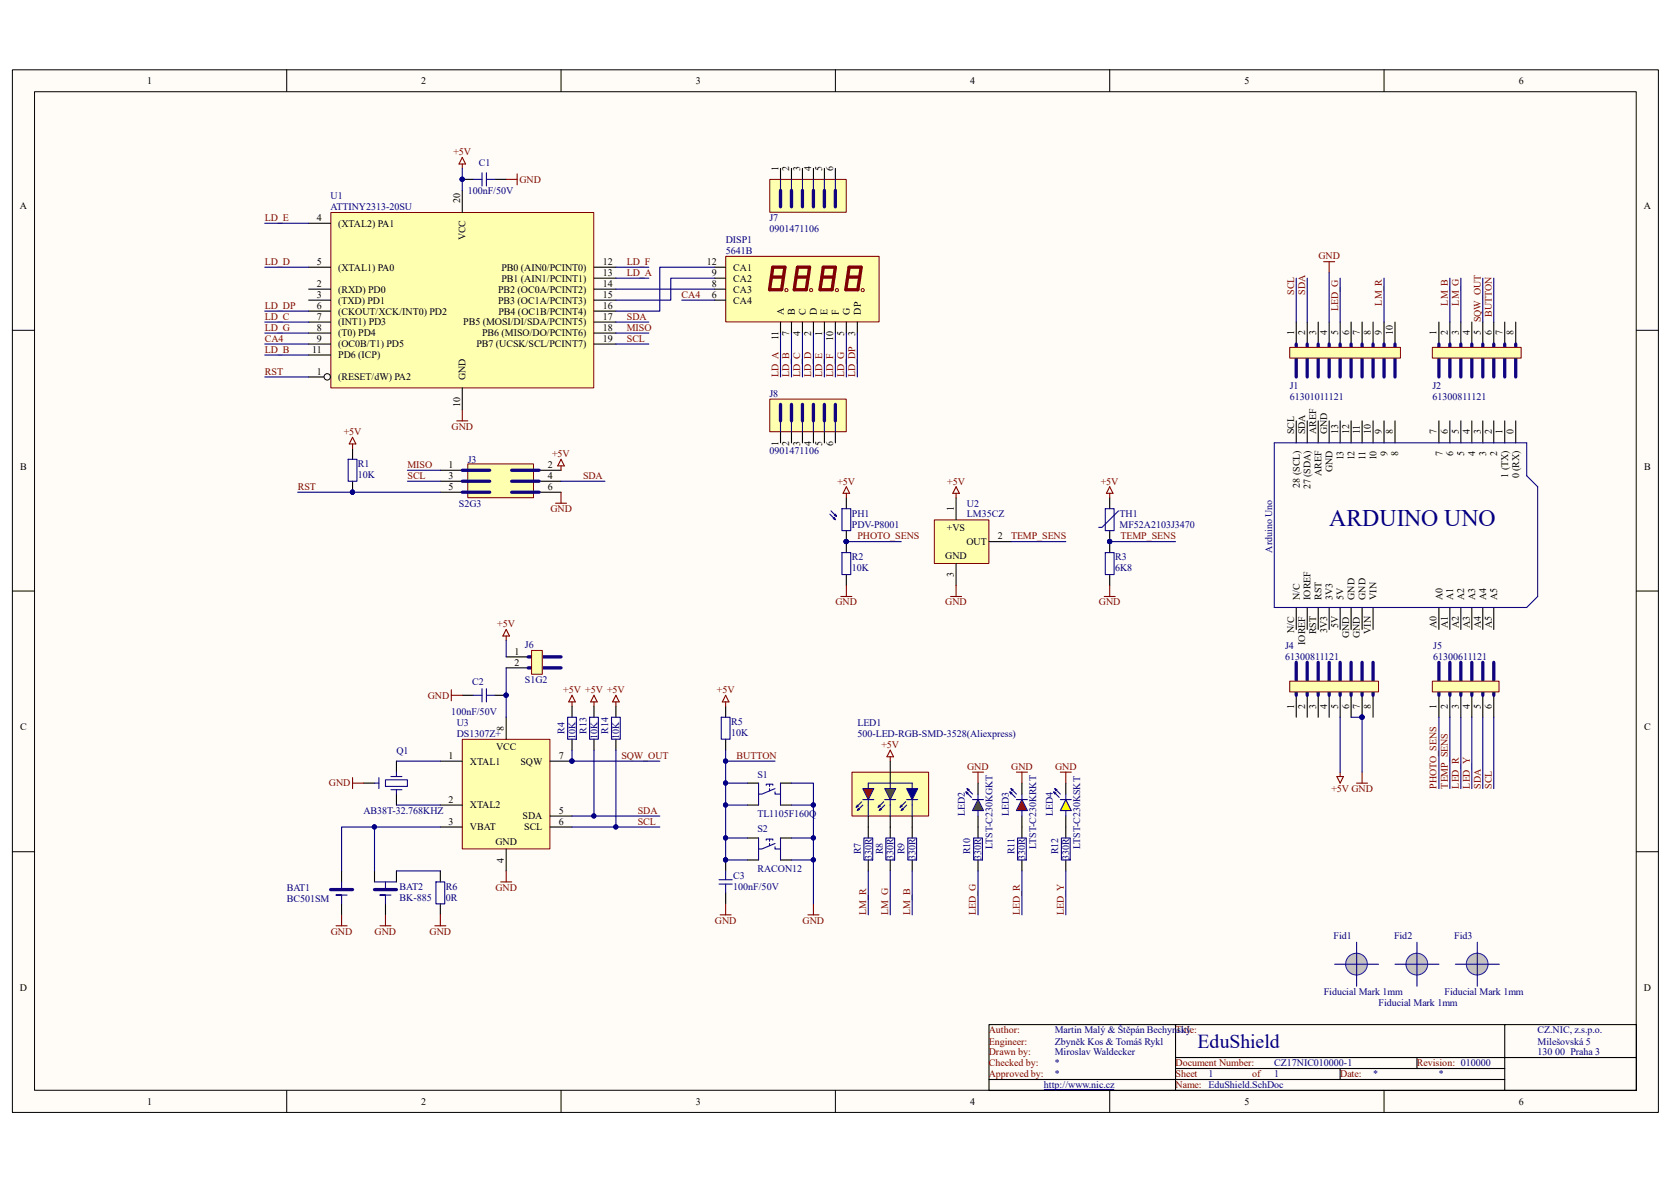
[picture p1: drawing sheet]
<svg xmlns="http://www.w3.org/2000/svg" width="297mm" height="210mm" viewBox="0 0 297 210" stroke-linecap="round" stroke-linejoin="round" font-family="sans-serif">
<path d="M2.2 12.4h292.6v185.3h-292.6z" fill="#fffcf8"/>
<path d="M2.2 12.4h292.6v185.3h-292.6z" fill="none" stroke="#000" stroke-width=".18"/>
<path d="M6.2 16.3h284.6v177.4h-284.6z" fill="#fffcf8"/>
<g fill="none" stroke="#000" stroke-width=".18">
<path d="M6.1 16.3h284.7v177.4h-284.7zM51 12.4v3.9M99.7 12.4v3.9M148.5 12.4v3.9M197.2 12.4v3.9M246 12.4v3.9M2.2 58.7h3.9M290.9 58.7h3.9M2.2 105h3.9M290.9 105h3.9M2.2 151.3h3.9M290.9 151.3h3.9"/>
<path d="M51 193.8v3.9M99.7 193.8v3.9M148.5 193.8v3.9M197.2 193.8v3.9M246 193.8v3.9"/>
</g>
<g fill="none" stroke="#000" stroke-width=".19">
<path d="M255.8 123.5v3.9M257.7 123.5v3.9M259.7 123.5v3.9M261.6 123.5v3.9M263.6 123.5v3.9M265.5 123.5v3.9M175.8 191.8h91.7M208.9 182.1h-33.1v11.7h33.1M208.9 189.9h58.6M238.2 189.9v1.9M251.9 187.9v2M267.5 187.9h23.4v5.9h-23.4z"/>
<path d="M267.5 182.1h-58.6v5.8M290.9 187.9v-5.8h-23.4v5.8h-58.6v5.9h58.6"/>
</g>
<path d="M185.5 193.6h12.5" fill="none" stroke="#000080" stroke-width=".18"/>
<path d="M255.8 117.7v5.8M257.7 117.7v5.8M259.7 117.7v5.8M261.6 117.7v5.8M263.6 117.7v5.8M265.5 117.7v5.8" fill="none" stroke="#11037f" stroke-width=".59"/>
<path d="M254.6 121.1h11.8v1.8h-11.8z" fill="#ffffb0"/>
<path d="M254.6 121h11.8v1.9h-11.8z" fill="none" stroke="#800000" stroke-width=".18"/>
<g fill="none" stroke="#000" stroke-width=".19">
<path d="M230.4 74.8v3.9M232.4 74.8v3.9M234.3 74.8v3.9M236.3 74.8v3.9M238.2 74.8v3.9M240.2 74.8v3.9M242.1 74.8v3.9M244.1 74.8v3.9M246 74.8v3.9M248 74.8v3.9M255.8 74.8v3.9M257.7 74.8v3.9"/>
<path d="M259.7 74.8v3.9M261.6 74.8v3.9M263.6 74.8v3.9M265.5 74.8v3.9M267.5 74.8v3.9M269.4 74.8v3.9M230.4 107.9v3.9M232.4 107.9v3.9M234.3 107.9v3.9M236.3 107.9v3.9M238.2 107.9v3.9M240.2 107.9v3.9"/>
<path d="M242.1 107.9v3.9M244.1 107.9v3.9M255.8 107.9v3.9M257.7 107.9v3.9M259.7 107.9v3.9M261.6 107.9v3.9M263.6 107.9v3.9M265.5 107.9v3.9M230.4 123.5v3.9M232.4 123.5v3.9M234.3 123.5v3.9M236.3 123.5v3.9"/>
<path d="M238.2 123.5v3.9M240.2 123.5v3.9M242.1 123.5v3.9M244.1 123.5v3.9"/>
</g>
<path d="M226.5 78.7h44.9v5.8l1.9 2v19.5l-1.9 1.9h-44.9z" fill="none" stroke="#11037f" stroke-width=".19"/>
<path d="M230.4 117.7v5.8M232.4 117.7v5.8M234.3 117.7v5.8M236.3 117.7v5.8M238.2 117.7v5.8M240.2 117.7v5.8M242.1 117.7v5.8M244.1 117.7v5.8" fill="none" stroke="#11037f" stroke-width=".59"/>
<circle cx="242.1" cy="127.4" r=".37" fill="#000080" stroke="#000080" stroke-width=".18"/>
<path d="M229.3 121.1h15.7v1.8h-15.7z" fill="#ffffb0"/>
<path d="M229.2 121h15.8v1.9h-15.8z" fill="none" stroke="#800000" stroke-width=".18"/>
<circle cx="242.1" cy="127.4" r=".37" fill="#000080" stroke="#000080" stroke-width=".18"/>
<path d="M255.8 57.2v3.9M257.7 57.2v3.9M259.7 57.2v3.9M261.6 57.2v3.9M263.6 57.2v3.9M265.5 57.2v3.9M267.5 57.2v3.9M269.4 57.2v3.9" fill="none" stroke="#000" stroke-width=".19"/>
<path d="M255.8 61.1v5.9M257.7 61.1v5.9M259.7 61.1v5.9M261.6 61.1v5.9M263.6 61.1v5.9M265.5 61.1v5.9M267.5 61.1v5.9M269.4 61.1v5.9" fill="none" stroke="#11037f" stroke-width=".59"/>
<path d="M254.6 61.8h15.8v1.8h-15.8z" fill="#ffffb0"/>
<path d="M254.6 61.7h15.8v1.9h-15.8z" fill="none" stroke="#800000" stroke-width=".18"/>
<path d="M230.4 57.2v3.9M232.4 57.2v3.9M234.3 57.2v3.9M236.3 57.2v3.9M238.2 57.2v3.9M240.2 57.2v3.9M242.1 57.2v3.9M244.1 57.2v3.9M246 57.2v3.9M248 57.2v3.9" fill="none" stroke="#000" stroke-width=".19"/>
<path d="M230.4 61.1v5.9M232.4 61.1v5.9M234.3 61.1v5.9M236.3 61.1v5.9M238.2 61.1v5.9M240.2 61.1v5.9M242.1 61.1v5.9M244.1 61.1v5.9M246 61.1v5.9M248 61.1v5.9" fill="none" stroke="#11037f" stroke-width=".59"/>
<path d="M229.3 61.8h19.6v1.8h-19.6z" fill="#ffffb0"/>
<path d="M229.2 61.7h19.7v1.9h-19.7z" fill="none" stroke="#800000" stroke-width=".18"/>
<path d="M82.2 131.4h15.5v19.4h-15.5z" fill="#ffffb0"/>
<path d="M82.2 131.4h15.5v19.4h-15.5z" fill="none" stroke="#800000" stroke-width=".18"/>
<g fill="none" stroke="#000" stroke-width=".19">
<path d="M64.6 139.1h2M70.5 135.2v2M78.3 135.2h3.9M82.2 123.5h1.9M88 123.5h2M90 127.4v3.9M97.8 135.2h3.9M101.7 125.5v1.9M101.7 131.3v2M129 125.5v1.9M129 131.3v2M132.9 139.1h1.9"/>
<path d="M138.7 139.1h2M60.7 154.7v2M66.6 154.7v2M70.5 141.1v1.9M70.5 154.7v2M78.3 143h3.9M78.3 146.9h3.9M78.3 154.7v2M90 150.8v3.9M97.8 146.9h3.9M97.8 145h3.9M129 152.8v1.9"/>
<path d="M129 158.6v2M132.9 143h1.9M132.9 148.9h1.9M132.9 152.8h1.9M138.7 143h2M138.7 148.9h2M138.7 152.8h2M173.8 145v1.9M60.7 160.6v1.9M68.5 160.6v1.9M78.3 160.6v1.9"/>
</g>
<g fill="#000080" stroke="#000080" stroke-width=".18">
<circle cx="101.7" cy="135.2" r=".37"/>
<circle cx="90" cy="123.5" r=".37"/>
<circle cx="129" cy="152.8" r=".37"/>
</g>
<g fill="none" stroke="#11037f" stroke-width=".19">
<path d="M66.6 139.1h.7M67.3 138.2v1.9M68.5 138.6h3.9v1.1h-3.9zM69.5 138h1.9M70.5 137.2v.8M84.1 123.5h1.6M85.7 122.4v2.3M86.5 123.5h1.5M86.5 122.4v2.3M100.9 127.4h1.6v3.9h-1.6zM128.2 127.4h1.6v3.9h-1.6zM134.8 139.1v3.9"/>
<path d="M136.2 139.5v-.2h1.2v.2M138.7 139.1v3.9M60.7 156.7v1.4M61.7 159h-2h1v1.6M66.6 156.7h3.9M68.5 156.7v1.4M69.5 159h-2h1v1.6M69.5 140.3h1.9M70.5 140.3v.8M77.5 156.7h1.5v3.9h-1.5zM127.8 156.3h2.3M127.8 157.1h2.3"/>
<path d="M129 154.7v1.6M129 157.1v1.5M134.8 148.9v3.9M136.2 149.3v-.2h1.2v.2M137.8 140.1l-2.4 1h-.6M137.8 140.7v.4h.9M137.8 149.9l-2.4 .9h-.6M137.8 150.5v.3h.9M138.7 148.9v3.9M171.7 140.7l.4 .2M171.9 141.1l-.2-.4 1 1M171.9 140.1l.4 .2"/>
<path d="M172.1 140.5l-.2-.4 1 1M172.9 142.1h1.9M173.8 141.1v3.9"/>
</g>
<g fill="none" stroke="#800000" stroke-width=".19">
<path d="M90 113v.8M90 111.8l.6 1.2h-1.2zM62.7 138.2v1.9M62.7 139.1h1.9M80.2 122.6v1.9M80.2 123.5h2M101.7 123.5l.6 1.2h-1.2zM101.7 124.7v.8M129 123.5l.6 1.2h-1.2zM129 124.7v.8M89 156.7h1.9M90 154.7v2"/>
<path d="M59.7 164.5h2M60.7 162.5v2M67.5 164.5h2M68.5 162.5v2M128 162.5h2M129 160.6v1.9M143.6 162.5h2M144.6 160.6v1.9"/>
</g>
<path d="M58.8 158.1h3.9M66.6 158.1h3.9" fill="none" stroke="#11037f" stroke-width=".59"/>
<path d="M136.8 140.5v-1.2M136.8 150.3v-1.2" fill="none" stroke="#11037f" stroke-width=".19" stroke-dasharray=".4 .4"/>
<path d="M173.8 142.1l1 1.9h-1.9z" fill="#0f0"/>
<path d="M173.8 142.1l1 1.9h-1.9zM179.5 140.7l.4 .2M179.7 141.1l-.2-.4 1 1M179.7 140.1l.4 .2M179.9 140.5l-.2-.4 1 1M180.7 142.1h1.9M181.6 141.1v3.9" fill="none" stroke="#11037f" stroke-width=".19"/>
<path d="M173.8 139.1v2M181.6 145v1.9" fill="none" stroke="#000" stroke-width=".19"/>
<path d="M181.6 142.1l1 1.9h-1.9z" fill="#f00"/>
<path d="M181.6 142.1l1 1.9h-1.9zM187.3 140.7l.4 .2M187.5 141.1l-.2-.4 1 1M187.5 140.1l.4 .2M187.7 140.5l-.2-.4 1 1M188.5 142.1h1.9M189.4 141.1v3.9" fill="none" stroke="#11037f" stroke-width=".19"/>
<path d="M181.6 139.1v2M189.4 145v1.9" fill="none" stroke="#000" stroke-width=".19"/>
<path d="M189.4 142.1l1 1.9h-1.9z" fill="#ff0"/>
<path d="M189.4 142.1l1 1.9h-1.9z" fill="none" stroke="#11037f" stroke-width=".19"/>
<path d="M189.4 139.1v2" fill="none" stroke="#000" stroke-width=".19"/>
<path d="M151.5 137.2h13.6v7.8h-13.6z" fill="#ffffb0"/>
<path d="M151.4 137.2h13.7v7.8h-13.7z" fill="none" stroke="#800000" stroke-width=".18"/>
<path d="M158.2 135.2v3.9M154.3 145v1.9M158.2 145v1.9M162.1 145v1.9" fill="none" stroke="#000" stroke-width=".19"/>
<g fill="none" stroke="#11037f" stroke-width=".19">
<path d="M154.3 139.1v3.9M158.2 139.1v3.9M162.1 139.1v3.9M152.6 143.2l-.4 .2M152.8 143.8l-.4 .2M153.2 142.5l-1 .9 .2-.4M153.4 143l-1 1 .2-.4M153.4 142.1h1.9M156.5 143.2l-.4 .2M156.7 143.8l-.4 .2M157.1 142.5l-1 .9 .2-.4M157.3 143l-1 1 .2-.4"/>
<path d="M157.3 142.1h1.9M160.4 143.2l-.4 .2M160.6 143.8l-.4 .2M161 142.5l-1 .9 .2-.4M161.2 143l-1 1 .2-.4M161.2 142.1h1.9"/>
</g>
<path d="M153.4 140.1h1.9l-1 2z" fill="#f00"/>
<path d="M153.4 140.1h1.9l-1 2z" fill="none" stroke="#11037f" stroke-width=".19"/>
<path d="M157.3 140.1h1.9l-1 2z" fill="#0f0"/>
<path d="M157.3 140.1h1.9l-1 2z" fill="none" stroke="#11037f" stroke-width=".19"/>
<path d="M161.2 140.1h1.9l-1 2z" fill="#00f"/>
<path d="M154.3 139.1h7.8M153.6 148.9h1.5v3.9h-1.5zM154.3 143v2M157.5 148.9h1.5v3.9h-1.5zM158.2 143v2M161.2 140.1h1.9l-1 2zM161.4 148.9h1.5v3.9h-1.5zM162.1 143v2M173.1 148.9h1.5v3.9h-1.5zM180.9 148.9h1.5v3.9h-1.5zM188.7 148.9h1.5v3.9h-1.5z" fill="none" stroke="#11037f" stroke-width=".19"/>
<path d="M154.3 146.9v2M154.3 152.8v1.9M158.2 146.9v2M158.2 152.8v1.9M162.1 146.9v2M162.1 152.8v1.9M173.8 146.9v2M173.8 152.8v1.9M181.6 146.9v2M181.6 152.8v1.9M189.4 146.9v2M189.4 152.8v1.9" fill="none" stroke="#000" stroke-width=".19"/>
<path d="M158.2 133.3l.6 1.2h-1.2zM158.2 134.5v.7M172.9 137.2h1.9M173.8 137.2v1.9M180.7 137.2h1.9M181.6 137.2v1.9M188.5 137.2h1.9M189.4 137.2v1.9" fill="none" stroke="#800000" stroke-width=".19"/>
<path d="M58.8 37.8h46.7v31.1h-46.7z" fill="#ffffb0"/>
<path d="M58.8 37.8h46.7v31.1h-46.7z" fill="none" stroke="#800000" stroke-width=".18"/>
<path d="M54.9 67h3.9" fill="none" stroke="#000" stroke-width=".19"/>
<circle cx="58.2" cy="67" r=".57" fill="#fffcf8" stroke="#000" stroke-width=".18"/>
<g fill="none" stroke="#000" stroke-width=".19">
<path d="M54.9 39.7h3.9M82.2 33.8v3.9M82.2 31.9h1.9M88 31.9h2M54.9 51.4h3.9M54.9 53.3h3.9M54.9 47.5h3.9M54.9 55.3h3.9M54.9 57.2h3.9M54.9 59.2h3.9M105.6 51.4h3.9M105.6 53.3h3.9"/>
<path d="M105.6 47.5h3.9M105.6 55.3h3.9M105.6 57.2h3.9M105.6 59.2h3.9M105.6 49.4h3.9M54.9 61.1h3.9M54.9 63.1h3.9M82.2 68.9v3.9M105.6 61.1h3.9"/>
</g>
<circle cx="82.2" cy="31.9" r=".37" fill="#000080" stroke="#000080" stroke-width=".18"/>
<path d="M84.1 31.9h1.6M85.7 30.7v2.3M86.5 31.9h1.5M86.5 30.7v2.3" fill="none" stroke="#11037f" stroke-width=".19"/>
<path d="M82.2 28l.6 1.1h-1.2zM82.2 29.1v.8M90 31.9h1.9M91.9 30.9v1.9M81.2 74.8h1.9M82.2 72.8v2" fill="none" stroke="#800000" stroke-width=".19"/>
<path d="M83.2 82.5h11.6v5.9h-11.6z" fill="#ffffb0"/>
<path d="M83.1 82.4h11.7v6h-11.7z" fill="none" stroke="#800000" stroke-width=".18"/>
<path d="M62.7 79.7v1.9M62.7 85.5v2M78.3 83.6h3.9M78.3 85.5h3.9M78.3 87.5h3.9M95.8 83.6h3.9M95.8 85.5h3.9M95.8 87.5h3.9M150.4 88.4v2M150.4 94.3v3.9M150.4 102.1v1.9" fill="none" stroke="#000" stroke-width=".19"/>
<path d="M82.2 83.6h4.8M82.2 85.5h4.8M82.2 87.5h4.8M90.9 83.6h4.9M90.9 85.5h4.9M90.9 87.5h4.9" fill="none" stroke="#11037f" stroke-width=".59"/>
<g fill="#000080" stroke="#000080" stroke-width=".18">
<circle cx="62.6" cy="87.4" r=".37"/>
<circle cx="150.4" cy="96.2" r=".37"/>
</g>
<path d="M61.9 81.6h1.5v3.9h-1.5zM147.5 91.4l1 .9-.2-.4M147.7 90.8l1 .9-.2-.3M148.1 92.1l.4 .2M148.3 91.6l.4 .1M149.7 90.4h1.5v3.9h-1.5zM149.7 98.2h1.5v3.9h-1.5z" fill="none" stroke="#11037f" stroke-width=".19"/>
<path d="M62.7 77.7l.5 1.2h-1.1zM62.7 78.9v.8M98.7 89.4h2M99.7 81.6l.6 1.2h-1.2zM99.7 82.8v.8M99.7 87.5v1.9M150.4 86.5l.6 1.2h-1.2zM150.4 87.7v.7M149.5 106h1.9M150.4 104v2" fill="none" stroke="#800000" stroke-width=".19"/>
<path d="M166.1 92.4h9.7v7.7h-9.7z" fill="#ffffb0"/>
<path d="M166.1 92.4h9.7v7.7h-9.7z" fill="none" stroke="#800000" stroke-width=".18"/>
<path d="M169.9 88.4v3.9M175.8 96.2h3.9M197.2 88.4v2M197.2 94.3v3.9M169.9 100.1v3.9M197.2 102.1v1.9" fill="none" stroke="#000" stroke-width=".19"/>
<path d="M169.9 86.5l.6 1.2h-1.1zM169.9 87.7v.7M197.2 86.5l.6 1.2h-1.1zM197.2 87.7v.7M169 106h1.9M169.9 104v2M196.3 106h1.9M197.2 104v2" fill="none" stroke="#800000" stroke-width=".19"/>
<circle cx="197.2" cy="96.2" r=".37" fill="#000080" stroke="#000080" stroke-width=".18"/>
<path d="M196.5 90.4h1.5v3.9h-1.5zM196.5 98.2h1.5v3.9h-1.5zM198.8 90.8l-2.9 2.9h-.6" fill="none" stroke="#11037f" stroke-width=".19"/>
<path d="M129 45.6h27.3v11.6h-27.3z" fill="#ffffb0"/>
<path d="M129 45.6h27.3v11.6h-27.3z" fill="none" stroke="#800000" stroke-width=".18"/>
<g fill="none" stroke="#800000" stroke-width=".59">
<path d="M137.2 49.2h2M137.4 47.5h2.1l-.6 4h-2.1zM141.6 49.2h2M141.8 47.5h2.1l-.6 4h-2.1zM146.1 49.2h2.1M146.3 47.5h2.2l-.6 4h-2.1zM150.7 49.2h2.1M150.9 47.5h2.2l-.6 4h-2.2z"/>
<circle cx="139.8" cy="51.6" r=".08"/>
<circle cx="144.2" cy="51.6" r=".08"/>
<circle cx="148.8" cy="51.6" r=".08"/>
<circle cx="153.3" cy="51.6" r=".08"/>
</g>
<g fill="none" stroke="#000" stroke-width=".19">
<path d="M127 53.3h2M127 51.4h2M127 49.4h2M127 47.5h2M138.7 57.2v2M140.7 57.2v2M142.6 57.2v2M144.6 57.2v2M146.5 57.2v2M148.5 57.2v2M150.4 57.2v2M152.4 57.2v2"/>
<path d="M90 116.7h3.9M90 118.7h3.9M105.6 125.5v1.9M105.6 131.3v2M109.5 125.5v1.9M109.5 131.3v2"/>
</g>
<path d="M104.8 127.4h1.6v3.9h-1.6zM108.7 127.4h1.6v3.9h-1.6z" fill="none" stroke="#11037f" stroke-width=".19"/>
<path d="M235.3 46.5h1.9M236.3 46.5v2M105.6 123.5l.6 1.2h-1.2zM105.6 124.7v.8M109.5 123.5l.6 1.2h-1.2zM109.5 124.7v.8M237.6 138h1.2l-.6 1.1zM238.2 137.2v.8M241.1 139.1h2M242.1 137.2v1.9" fill="none" stroke="#800000" stroke-width=".19"/>
<path d="M93.9 116.7h5.8M93.9 118.7h5.8" fill="none" stroke="#11037f" stroke-width=".59"/>
<path d="M94.5 115.6h1.9v4.2h-1.9z" fill="#ffffb0"/>
<path d="M94.5 115.6h1.9v4.2h-1.9z" fill="none" stroke="#800000" stroke-width=".18"/>
<path d="M77.3 164.5h1.9M78.3 162.5v2" fill="none" stroke="#800000" stroke-width=".19"/>
<circle cx="241.1" cy="171.3" r="1.93" fill="#c0c0c0" stroke="#00f" stroke-width=".18"/>
<path d="M237.2 171.3h7.8M241.1 167.4v7.8" fill="none" stroke="#11037f" stroke-width=".19"/>
<circle cx="251.8" cy="171.3" r="1.93" fill="#c0c0c0" stroke="#00f" stroke-width=".18"/>
<path d="M248 171.3h7.8M251.9 167.4v7.8" fill="none" stroke="#11037f" stroke-width=".19"/>
<circle cx="262.6" cy="171.3" r="1.93" fill="#c0c0c0" stroke="#00f" stroke-width=".18"/>
<path d="M258.7 171.3h7.8M262.6 167.4v7.8" fill="none" stroke="#11037f" stroke-width=".19"/>
<path d="M138.7 76.7v2M140.7 76.7v2M142.6 76.7v2M144.6 76.7v2M146.5 76.7v2M148.5 76.7v2" fill="none" stroke="#000" stroke-width=".19"/>
<path d="M136.9 71h13.5v5.7h-13.5z" fill="#ffffb0"/>
<path d="M136.8 70.9h13.6v5.8h-13.6z" fill="none" stroke="#800000" stroke-width=".18"/>
<path d="M138.7 74.8v1.9M140.7 74.8v1.9M142.6 74.8v1.9M144.6 74.8v1.9M146.5 74.8v1.9M148.5 74.8v1.9" fill="none" stroke="#11037f" stroke-width=".19"/>
<path d="M138.7 71.9v2.9M140.7 71.9v2.9M142.6 71.9v2.9M144.6 71.9v2.9M146.5 71.9v2.9M148.5 71.9v2.9" fill="none" stroke="#11037f" stroke-width=".59"/>
<path d="M138.7 29.9v2M140.7 29.9v2M142.6 29.9v2M144.6 29.9v2M146.5 29.9v2M148.5 29.9v2" fill="none" stroke="#000" stroke-width=".19"/>
<path d="M136.9 31.9h13.5v5.8h-13.5z" fill="#ffffb0"/>
<path d="M136.8 31.9h13.6v5.8h-13.6z" fill="none" stroke="#800000" stroke-width=".18"/>
<path d="M138.7 31.9v1.9M140.7 31.9v1.9M142.6 31.9v1.9M144.6 31.9v1.9M146.5 31.9v1.9M148.5 31.9v1.9" fill="none" stroke="#11037f" stroke-width=".19"/>
<path d="M138.7 33.8v2.9M140.7 33.8v2.9M142.6 33.8v2.9M144.6 33.8v2.9M146.5 33.8v2.9M148.5 33.8v2.9" fill="none" stroke="#11037f" stroke-width=".59"/>
<g fill="none" stroke="#000080" stroke-width=".19">
<path d="M47.1 39.7h7.8M82.2 29.9v3.9M47.1 47.5h7.8M47.1 57.2h7.8M47.1 59.2h7.8M47.1 55.3h7.8M109.5 51.4h17.5M109.5 49.4h5.8M109.5 47.5h5.8M109.5 57.2h5.8M109.5 59.2h5.8M121.2 53.3h5.8"/>
<path d="M127 47.5h-9.7v7.8h-7.8M127 49.4h-7.8v3.9h-9.7M138.7 59.2v7.8M140.7 59.2v7.8M142.6 59.2v7.8M144.6 59.2v7.8M146.5 59.2v7.8M148.5 59.2v7.8M150.4 59.2v7.8M152.4 59.2v7.8M230.4 49.4v7.8M232.4 49.4v7.8"/>
<path d="M236.3 48.5v8.7M238.2 49.4v7.8M246 49.4v7.8M257.7 49.4v7.8M259.7 49.4v7.8M263.6 49.4v7.8M265.5 49.4v7.8M47.1 61.1h7.8M47.1 67h7.8M47.1 63.1h7.8M109.5 61.1h5.8M52.9 87.5h25.4"/>
<path d="M72.4 83.6h5.9M72.4 85.5h5.9M99.7 85.5h7.8M150.4 96.2h9.8M179.7 96.2h9.7M197.2 96.2h11.7M90 118.7v8.7M90 113.8v2.9M70.5 135.2h7.8M101.7 133.3v1.9h15.6M105.6 133.3v11.7M109.5 133.3v13.6"/>
<path d="M129 133.3v19.5h3.9M129 135.2h8.8M129 139.1h3.9M140.7 139.1h3.9v21.5M238.2 127.4v9.8M240.2 127.4h1.9v9.8M255.8 127.4v12.7M257.7 127.4v12.7M259.7 127.4v12.7M261.6 127.4v12.7M263.6 127.4v12.7M265.5 127.4v12.7"/>
<path d="M66.6 146.9v7.8M70.5 143h7.8M70.5 154.7h7.8M78.3 146.9h-17.6v7.8M101.7 145h15.6M101.7 146.9h15.6M129 143h3.9M129 148.9h3.9M140.7 143h3.9M140.7 148.9h3.9M140.7 152.8h3.9M154.3 154.7v7.8"/>
<path d="M158.2 154.7v7.8M162.1 154.7v7.8M173.8 154.7v7.8M181.6 154.7v7.8M189.4 154.7v7.8"/>
</g>
<g fill="#000080" stroke="#000080" stroke-width=".18">
<circle cx="105.6" cy="145" r=".37"/>
<circle cx="109.5" cy="146.9" r=".37"/>
<circle cx="66.5" cy="146.9" r=".37"/>
<circle cx="144.6" cy="143" r=".37"/>
<circle cx="144.6" cy="148.9" r=".37"/>
<circle cx="144.6" cy="152.8" r=".37"/>
<circle cx="129" cy="143" r=".37"/>
<circle cx="129" cy="148.9" r=".37"/>
<circle cx="82.2" cy="31.9" r=".37"/>
<circle cx="62.6" cy="87.4" r=".37"/>
<circle cx="150.4" cy="96.2" r=".37"/>
<circle cx="197.2" cy="96.2" r=".37"/>
<circle cx="101.7" cy="135.2" r=".37"/>
<circle cx="129" cy="135.2" r=".37"/>
<circle cx="129" cy="139.1" r=".37"/>
<circle cx="129" cy="152.8" r=".37"/>
<circle cx="242.1" cy="127.4" r=".37"/>
<circle cx="90" cy="123.5" r=".37"/>
</g>
<text font-size="4.2" fill="#000080" x="236.3" y="93.4">ARDUINO UNO</text>
<text font-size="3.5" fill="#000080" x="212.9" y="186.2">EduShield</text>
<g font-size="1.8">
<text x="26.2" y="14.9">1</text>
<text x="74.9" y="14.9">2</text>
<text x="123.7" y="14.9">3</text>
<text x="172.4" y="14.9">4</text>
<text x="221.2" y="14.9">5</text>
<text x="270" y="14.9">6</text>
<text x="138.3" y="30.3" transform="rotate(-90 138.3 30.3)">1</text>
<text x="140.3" y="30.3" transform="rotate(-90 140.3 30.3)">2</text>
<text x="142.2" y="30.3" transform="rotate(-90 142.2 30.3)">3</text>
<text x="144.2" y="30.3" transform="rotate(-90 144.2 30.3)">4</text>
<text x="146.1" y="30.3" transform="rotate(-90 146.1 30.3)">5</text>
<text x="148.1" y="30.3" transform="rotate(-90 148.1 30.3)">6</text>
<text x="3.5" y="37.1">A</text>
<text x="56.3" y="39.3">4</text>
<text x="60.1" y="40.3">(XTAL2) PA1</text>
<text x="81.8" y="36.2" transform="rotate(-90 81.8 36.2)">20</text>
<text x="292.2" y="37.1">A</text>
<text x="56.3" y="47.1">5</text>
<text x="82.8" y="42.7" transform="rotate(-90 82.8 42.7)">VCC</text>
<text x="107.1" y="47.1">12</text>
<text x="125.6" y="47.1">12</text>
<text x="56.3" y="51">2</text>
<text x="56.3" y="53">3</text>
<text x="60.1" y="52">(RXD) PD0</text>
<text x="60.1" y="53.9">(TXD) PD1</text>
<text x="60.1" y="48.1">(XTAL1) PA0</text>
<text x="88.5" y="52">PB2 (OC0A/PCINT2)</text>
<text x="88.5" y="53.9">PB3 (OC1A/PCINT3)</text>
<text x="89.1" y="48.1">PB0 (AIN0/PCINT0)</text>
<text x="89.1" y="50">PB1 (AIN1/PCINT1)</text>
<text x="107.1" y="49.1">13</text>
<text x="107.1" y="51">14</text>
<text x="107.1" y="53">15</text>
<text x="126.5" y="53">6</text>
<text x="126.5" y="51">8</text>
<text x="126.5" y="49.1">9</text>
<text x="130.3" y="53.9">CA4</text>
<text x="130.3" y="52">CA3</text>
<text x="130.3" y="50">CA2</text>
<text x="130.3" y="48.1">CA1</text>
<text x="56.3" y="54.9">6</text>
<text x="56.3" y="56.9">7</text>
<text x="56.3" y="58.8">8</text>
<text x="60.1" y="55.9">(CKOUT/XCK/INT0) PD2</text>
<text x="60.1" y="57.8">(INT1) PD3</text>
<text x="60.1" y="59.8">(T0) PD4</text>
<text x="82.3" y="57.8">PB5 (MOSI/DI/SDA/PCINT5)</text>
<text x="85.7" y="59.8">PB6 (MISO/DO/PCINT6)</text>
<text x="88.6" y="55.9">PB4 (OC1B/PCINT4)</text>
<text x="107.1" y="54.9">16</text>
<text x="107.1" y="56.9">17</text>
<text x="107.1" y="58.8">18</text>
<text x="139.3" y="55.9" transform="rotate(-90 139.3 55.9)">A</text>
<text x="140.3" y="59.6" transform="rotate(-90 140.3 59.6)">7</text>
<text x="141.3" y="55.9" transform="rotate(-90 141.3 55.9)">B</text>
<text x="142.2" y="59.6" transform="rotate(-90 142.2 59.6)">4</text>
<text x="143.2" y="55.9" transform="rotate(-90 143.2 55.9)">C</text>
<text x="144.2" y="59.6" transform="rotate(-90 144.2 59.6)">2</text>
<text x="145.2" y="55.9" transform="rotate(-90 145.2 55.9)">D</text>
<text x="146.1" y="59.6" transform="rotate(-90 146.1 59.6)">1</text>
<text x="147.1" y="55.9" transform="rotate(-90 147.1 55.9)">E</text>
<text x="149.1" y="55.9" transform="rotate(-90 149.1 55.9)">F</text>
<text x="150.1" y="59.6" transform="rotate(-90 150.1 59.6)">5</text>
<text x="151" y="55.9" transform="rotate(-90 151 55.9)">G</text>
<text x="152" y="59.6" transform="rotate(-90 152 59.6)">3</text>
<text x="153" y="55.9" transform="rotate(-90 153 55.9)">DP</text>
<text x="230" y="59.6" transform="rotate(-90 230 59.6)">1</text>
<text x="232" y="59.6" transform="rotate(-90 232 59.6)">2</text>
<text x="233.9" y="59.6" transform="rotate(-90 233.9 59.6)">3</text>
<text x="235.9" y="59.6" transform="rotate(-90 235.9 59.6)">4</text>
<text x="237.8" y="59.6" transform="rotate(-90 237.8 59.6)">5</text>
<text x="239.8" y="59.6" transform="rotate(-90 239.8 59.6)">6</text>
<text x="241.7" y="59.6" transform="rotate(-90 241.7 59.6)">7</text>
<text x="243.7" y="59.6" transform="rotate(-90 243.7 59.6)">8</text>
<text x="245.6" y="59.6" transform="rotate(-90 245.6 59.6)">9</text>
<text x="247.6" y="59.6" transform="rotate(-90 247.6 59.6)">10</text>
<text x="255.4" y="59.6" transform="rotate(-90 255.4 59.6)">1</text>
<text x="257.3" y="59.6" transform="rotate(-90 257.3 59.6)">2</text>
<text x="259.3" y="59.6" transform="rotate(-90 259.3 59.6)">3</text>
<text x="261.2" y="59.6" transform="rotate(-90 261.2 59.6)">4</text>
<text x="263.2" y="59.6" transform="rotate(-90 263.2 59.6)">5</text>
<text x="265.1" y="59.6" transform="rotate(-90 265.1 59.6)">6</text>
<text x="267.1" y="59.6" transform="rotate(-90 267.1 59.6)">7</text>
<text x="269" y="59.6" transform="rotate(-90 269 59.6)">8</text>
<text x="55.5" y="62.7">11</text>
<text x="56.3" y="60.7">9</text>
<text x="60.1" y="61.7">(OC0B/T1) PD5</text>
<text x="60.1" y="63.7">PD6 (ICP)</text>
<text x="84.7" y="61.7">PB7 (UCSK/SCL/PCINT7)</text>
<text x="107.1" y="60.7">19</text>
<text x="138.3" y="60.5" transform="rotate(-90 138.3 60.5)">11</text>
<text x="148.1" y="60.5" transform="rotate(-90 148.1 60.5)">10</text>
<text x="56.3" y="66.6">1</text>
<text x="60.1" y="67.6">(RESET/dW) PA2</text>
<text x="82.8" y="67.6" transform="rotate(-90 82.8 67.6)">GND</text>
<text x="81.8" y="72.3" transform="rotate(-90 81.8 72.3)">10</text>
<text x="230" y="77.1" transform="rotate(-90 230 77.1)">SCL</text>
<text x="232" y="77.1" transform="rotate(-90 232 77.1)">SDA</text>
<text x="233.9" y="77.1" transform="rotate(-90 233.9 77.1)">AREF</text>
<text x="235.9" y="77.1" transform="rotate(-90 235.9 77.1)">GND</text>
<text x="237.8" y="77.1" transform="rotate(-90 237.8 77.1)">13</text>
<text x="239.8" y="77.1" transform="rotate(-90 239.8 77.1)">12</text>
<text x="241.7" y="77.1" transform="rotate(-90 241.7 77.1)">11</text>
<text x="243.7" y="77.1" transform="rotate(-90 243.7 77.1)">10</text>
<text x="245.6" y="77.1" transform="rotate(-90 245.6 77.1)">9</text>
<text x="247.6" y="77.1" transform="rotate(-90 247.6 77.1)">8</text>
<text x="255.4" y="77.1" transform="rotate(-90 255.4 77.1)">7</text>
<text x="257.3" y="77.1" transform="rotate(-90 257.3 77.1)">6</text>
<text x="259.3" y="77.1" transform="rotate(-90 259.3 77.1)">5</text>
<text x="261.2" y="77.1" transform="rotate(-90 261.2 77.1)">4</text>
<text x="263.2" y="77.1" transform="rotate(-90 263.2 77.1)">3</text>
<text x="265.1" y="77.1" transform="rotate(-90 265.1 77.1)">2</text>
<text x="267.1" y="77.1" transform="rotate(-90 267.1 77.1)">1</text>
<text x="269" y="77.1" transform="rotate(-90 269 77.1)">0</text>
<text x="3.6" y="83.4">B</text>
<text x="79.7" y="83.2">1</text>
<text x="97.4" y="83.2">2</text>
<text x="138.3" y="79.2" transform="rotate(-90 138.3 79.2)">1</text>
<text x="140.3" y="79.2" transform="rotate(-90 140.3 79.2)">2</text>
<text x="142.2" y="79.2" transform="rotate(-90 142.2 79.2)">3</text>
<text x="144.2" y="79.2" transform="rotate(-90 144.2 79.2)">4</text>
<text x="146.1" y="79.2" transform="rotate(-90 146.1 79.2)">5</text>
<text x="148.1" y="79.2" transform="rotate(-90 148.1 79.2)">6</text>
<text x="236.9" y="83.9" transform="rotate(-90 236.9 83.9)">GND</text>
<text x="238.8" y="81.8" transform="rotate(-90 238.8 81.8)">13</text>
<text x="240.8" y="81.8" transform="rotate(-90 240.8 81.8)">12</text>
<text x="242.7" y="81.7" transform="rotate(-90 242.7 81.7)">11</text>
<text x="244.6" y="81.8" transform="rotate(-90 244.6 81.8)">10</text>
<text x="246.6" y="80.9" transform="rotate(-90 246.6 80.9)">9</text>
<text x="248.5" y="80.9" transform="rotate(-90 248.5 80.9)">8</text>
<text x="256.4" y="80.9" transform="rotate(-90 256.4 80.9)">7</text>
<text x="258.3" y="80.9" transform="rotate(-90 258.3 80.9)">6</text>
<text x="260.3" y="80.9" transform="rotate(-90 260.3 80.9)">5</text>
<text x="262.2" y="80.9" transform="rotate(-90 262.2 80.9)">4</text>
<text x="264.2" y="80.9" transform="rotate(-90 264.2 80.9)">3</text>
<text x="266.1" y="80.9" transform="rotate(-90 266.1 80.9)">2</text>
<text x="292.2" y="83.4">B</text>
<text x="79.7" y="85.1">3</text>
<text x="79.7" y="87.1">5</text>
<text x="97.4" y="85.1">4</text>
<text x="97.4" y="87.1">6</text>
<text x="231" y="86.7" transform="rotate(-90 231 86.7)">28 (SCL)</text>
<text x="233" y="87" transform="rotate(-90 233 87)">27 (SDA)</text>
<text x="234.9" y="84.5" transform="rotate(-90 234.9 84.5)">AREF</text>
<text x="268.1" y="84.9" transform="rotate(-90 268.1 84.9)">1 (TX)</text>
<text x="270" y="85" transform="rotate(-90 270 85)">0 (RX)</text>
<text x="168.3" y="94.3">+VS</text>
<text x="169.5" y="90.8" transform="rotate(-90 169.5 90.8)">1</text>
<text x="177.3" y="95.8">2</text>
<text x="168" y="99.4">GND</text>
<text x="171.8" y="96.8">OUT</text>
<text x="169.5" y="102.6" transform="rotate(-90 169.5 102.6)">3</text>
<text x="231" y="106.6" transform="rotate(-90 231 106.6)">N/C</text>
<text x="233" y="106.6" transform="rotate(-90 233 106.6)">IOREF</text>
<text x="234.9" y="106.6" transform="rotate(-90 234.9 106.6)">RST</text>
<text x="236.9" y="106.6" transform="rotate(-90 236.9 106.6)">3V3</text>
<text x="238.8" y="106.6" transform="rotate(-90 238.8 106.6)">5V</text>
<text x="240.8" y="106.6" transform="rotate(-90 240.8 106.6)">GND</text>
<text x="242.7" y="106.6" transform="rotate(-90 242.7 106.6)">GND</text>
<text x="244.6" y="106.6" transform="rotate(-90 244.6 106.6)">VIN</text>
<text x="256.4" y="106.6" transform="rotate(-90 256.4 106.6)">A0</text>
<text x="258.3" y="106.6" transform="rotate(-90 258.3 106.6)">A1</text>
<text x="260.3" y="106.6" transform="rotate(-90 260.3 106.6)">A2</text>
<text x="262.2" y="106.6" transform="rotate(-90 262.2 106.6)">A3</text>
<text x="264.2" y="106.6" transform="rotate(-90 264.2 106.6)">A4</text>
<text x="266.1" y="106.6" transform="rotate(-90 266.1 106.6)">A5</text>
<text x="230" y="112.4" transform="rotate(-90 230 112.4)">N/C</text>
<text x="233.9" y="112.7" transform="rotate(-90 233.9 112.7)">RST</text>
<text x="235.9" y="112.5" transform="rotate(-90 235.9 112.5)">3V3</text>
<text x="237.8" y="111.6" transform="rotate(-90 237.8 111.6)">5V</text>
<text x="239.8" y="113.3" transform="rotate(-90 239.8 113.3)">GND</text>
<text x="241.7" y="113.3" transform="rotate(-90 241.7 113.3)">GND</text>
<text x="243.7" y="112.6" transform="rotate(-90 243.7 112.6)">VIN</text>
<text x="255.4" y="111.6" transform="rotate(-90 255.4 111.6)">A0</text>
<text x="257.3" y="111.6" transform="rotate(-90 257.3 111.6)">A1</text>
<text x="259.3" y="111.6" transform="rotate(-90 259.3 111.6)">A2</text>
<text x="261.2" y="111.6" transform="rotate(-90 261.2 111.6)">A3</text>
<text x="263.2" y="111.6" transform="rotate(-90 263.2 111.6)">A4</text>
<text x="265.1" y="111.6" transform="rotate(-90 265.1 111.6)">A5</text>
<text x="91.4" y="116.3">1</text>
<text x="91.4" y="118.3">2</text>
<text x="232" y="114.6" transform="rotate(-90 232 114.6)">IOREF</text>
<text x="230" y="126" transform="rotate(-90 230 126)">1</text>
<text x="232" y="126" transform="rotate(-90 232 126)">2</text>
<text x="233.9" y="126" transform="rotate(-90 233.9 126)">3</text>
<text x="235.9" y="126" transform="rotate(-90 235.9 126)">4</text>
<text x="237.8" y="126" transform="rotate(-90 237.8 126)">5</text>
<text x="239.8" y="126" transform="rotate(-90 239.8 126)">6</text>
<text x="241.7" y="126" transform="rotate(-90 241.7 126)">7</text>
<text x="243.7" y="126" transform="rotate(-90 243.7 126)">8</text>
<text x="255.4" y="126" transform="rotate(-90 255.4 126)">1</text>
<text x="257.3" y="126" transform="rotate(-90 257.3 126)">2</text>
<text x="259.3" y="126" transform="rotate(-90 259.3 126)">3</text>
<text x="261.2" y="126" transform="rotate(-90 261.2 126)">4</text>
<text x="263.2" y="126" transform="rotate(-90 263.2 126)">5</text>
<text x="265.1" y="126" transform="rotate(-90 265.1 126)">6</text>
<text x="3.6" y="129.8">C</text>
<text x="89.6" y="129.8" transform="rotate(-90 89.6 129.8)">8</text>
<text x="292.2" y="129.8">C</text>
<text x="79.7" y="134.9">1</text>
<text x="83.5" y="135.8">XTAL1</text>
<text x="88.2" y="133.3">VCC</text>
<text x="92.5" y="135.8">SQW</text>
<text x="99.3" y="134.9">7</text>
<text x="79.7" y="142.7">2</text>
<text x="83.5" y="143.6">XTAL2</text>
<text x="79.7" y="146.6">3</text>
<text x="83.5" y="147.5">VBAT</text>
<text x="92.9" y="145.6">SDA</text>
<text x="93.2" y="147.5">SCL</text>
<text x="99.3" y="144.6">5</text>
<text x="99.3" y="146.6">6</text>
<text x="88.1" y="150.1">GND</text>
<text x="89.6" y="153.3" transform="rotate(-90 89.6 153.3)">4</text>
<text x="3.5" y="176.1">D</text>
<text x="292.2" y="176.1">D</text>
<text x="26.2" y="196.3">1</text>
<text x="74.9" y="196.3">2</text>
<text x="123.7" y="196.3">3</text>
<text x="172.4" y="196.3">4</text>
<text x="221.2" y="196.3">5</text>
<text x="270" y="196.3">6</text>
</g>
<g font-size="1.8" fill="#800000">
<text x="80.6" y="27.6">+5V</text>
<text x="92.3" y="32.5">GND</text>
<text x="47.1" y="39.3">LD_E</text>
<text x="47.1" y="47.1">LD_D</text>
<text x="111.4" y="47.1">LD_F</text>
<text x="234.4" y="46.1">GND</text>
<text x="111.4" y="49.1">LD_A</text>
<text x="121.2" y="53">CA4</text>
<text x="230" y="52.4" transform="rotate(-90 230 52.4)">SCL</text>
<text x="232" y="52.4" transform="rotate(-90 232 52.4)">SDA</text>
<text x="47.1" y="56.9">LD_C</text>
<text x="47.1" y="58.8">LD_G</text>
<text x="47.1" y="54.9">LD_DP</text>
<text x="111.4" y="56.9">SDA</text>
<text x="111.4" y="58.8">MISO</text>
<text x="237.8" y="55.3" transform="rotate(-90 237.8 55.3)">LED_G</text>
<text x="245.6" y="54.3" transform="rotate(-90 245.6 54.3)">LM_R</text>
<text x="257.3" y="54.3" transform="rotate(-90 257.3 54.3)">LM_B</text>
<text x="259.3" y="54.3" transform="rotate(-90 259.3 54.3)">LM_G</text>
<text x="263.2" y="57.2" transform="rotate(-90 263.2 57.2)">SQW_OUT</text>
<text x="265.1" y="56.3" transform="rotate(-90 265.1 56.3)">BUTTON</text>
<text x="47.1" y="60.7">CA4</text>
<text x="47.1" y="62.7">LD_B</text>
<text x="111.4" y="60.7">SCL</text>
<text x="47.1" y="66.6">RST</text>
<text x="138.3" y="67" transform="rotate(-90 138.3 67)">LD_A</text>
<text x="140.3" y="67" transform="rotate(-90 140.3 67)">LD_B</text>
<text x="142.2" y="67" transform="rotate(-90 142.2 67)">LD_C</text>
<text x="144.2" y="67" transform="rotate(-90 144.2 67)">LD_D</text>
<text x="146.1" y="67" transform="rotate(-90 146.1 67)">LD_E</text>
<text x="148.1" y="67" transform="rotate(-90 148.1 67)">LD_F</text>
<text x="150.1" y="67" transform="rotate(-90 150.1 67)">LD_G</text>
<text x="152" y="67" transform="rotate(-90 152 67)">LD_DP</text>
<text x="61.1" y="77.3">+5V</text>
<text x="80.3" y="76.4">GND</text>
<text x="72.4" y="83.2">MISO</text>
<text x="98.1" y="81.2">+5V</text>
<text x="52.9" y="87.1">RST</text>
<text x="72.4" y="85.1">SCL</text>
<text x="103.6" y="85.1">SDA</text>
<text x="148.8" y="86.1">+5V</text>
<text x="168.4" y="86.1">+5V</text>
<text x="195.7" y="86.1">+5V</text>
<text x="97.8" y="91">GND</text>
<text x="152.4" y="95.8">PHOTO_SENS</text>
<text x="179.7" y="95.8">TEMP_SENS</text>
<text x="199.2" y="95.8">TEMP_SENS</text>
<text x="148.5" y="107.6">GND</text>
<text x="168" y="107.6">GND</text>
<text x="195.3" y="107.6">GND</text>
<text x="88.4" y="111.5">+5V</text>
<text x="76" y="124.1">GND</text>
<text x="100.1" y="123.1">+5V +5V +5V</text>
<text x="127.4" y="123.1">+5V</text>
<text x="110.4" y="134.9">SQW_OUT</text>
<text x="130.9" y="134.9">BUTTON</text>
<text x="156.7" y="132.9">+5V</text>
<text x="171.9" y="136.8">GND</text>
<text x="179.7" y="136.8">GND</text>
<text x="187.5" y="136.8">GND</text>
<text x="58.5" y="139.7">GND</text>
<text x="236.6" y="140.7">+5V GND</text>
<text x="255.4" y="140.1" transform="rotate(-90 255.4 140.1)">PHOTO_SENS</text>
<text x="257.3" y="140.1" transform="rotate(-90 257.3 140.1)">TEMP_SENS</text>
<text x="259.3" y="140.1" transform="rotate(-90 259.3 140.1)">LED_R</text>
<text x="261.2" y="140.1" transform="rotate(-90 261.2 140.1)">LED_Y</text>
<text x="263.2" y="140.1" transform="rotate(-90 263.2 140.1)">SDA</text>
<text x="265.1" y="140.1" transform="rotate(-90 265.1 140.1)">SCL</text>
<text x="113.4" y="144.6">SDA</text>
<text x="113.4" y="146.6">SCL</text>
<text x="88.1" y="158.3">GND</text>
<text x="58.8" y="166.1">GND</text>
<text x="66.6" y="166.1">GND</text>
<text x="76.4" y="166.1">GND</text>
<text x="127.1" y="164.1">GND</text>
<text x="142.7" y="164.1">GND</text>
<text x="154" y="162.6" transform="rotate(-90 154 162.6)">LM_R</text>
<text x="157.9" y="162.6" transform="rotate(-90 157.9 162.6)">LM_G</text>
<text x="161.8" y="162.6" transform="rotate(-90 161.8 162.6)">LM_B</text>
<text x="173.4" y="162.6" transform="rotate(-90 173.4 162.6)">LED_G</text>
<text x="181.3" y="162.6" transform="rotate(-90 181.3 162.6)">LED_R</text>
<text x="189.1" y="162.6" transform="rotate(-90 189.1 162.6)">LED_Y</text>
<text x="175.8" y="183.6">Author:</text>
<text x="175.8" y="185.6">Engineer:</text>
<text x="209" y="183.6">Title:</text>
<text x="175.8" y="187.5">Drawn by:</text>
<text x="175.8" y="189.5">Checked by:</text>
<text x="175.8" y="191.4">Approved by:</text>
<text x="209" y="189.5">Document Number:</text>
<text x="209" y="191.4">Sheet</text>
<text x="222.6" y="191.4">of</text>
<text x="238.2" y="191.4">Date:</text>
<text x="251.8" y="189.5">Revision: 010000</text>
<text x="209" y="193.4">Name: EduShield.SchDoc</text>
</g>
<g font-size="1.8" fill="#000080">
<text x="85.1" y="29.5">C1</text>
<text x="58.8" y="35.4">U1</text>
<text x="83.1" y="34.4">100nF/50V</text>
<text x="58.8" y="37.3">ATTINY2313-20SU</text>
<text x="136.8" y="39.3">J7</text>
<text x="136.8" y="41.2">0901471106</text>
<text x="129" y="43.2">DISP1</text>
<text x="129" y="45.1">5641B</text>
<text x="136.8" y="70.5">J8</text>
<text x="229.2" y="69.1">J1</text>
<text x="229.2" y="71.1">61301011121</text>
<text x="254.6" y="69.1">J2</text>
<text x="254.6" y="71.1">61300811121</text>
<text x="63.6" y="83">R1</text>
<text x="83.1" y="82.2">J3</text>
<text x="136.8" y="80.6">0901471106</text>
<text x="63.6" y="84.9">10K</text>
<text x="81.6" y="90">S2G3</text>
<text x="151.4" y="91.8">PH1</text>
<text x="151.4" y="93.7">PDV-P8001</text>
<text x="171.9" y="90">U2</text>
<text x="171.9" y="91.9">LM35CZ</text>
<text x="199" y="91.8">TH1</text>
<text x="199" y="93.7">MF52A2103J3470</text>
<text x="151.4" y="99.6">R2</text>
<text x="151.4" y="101.5">10K</text>
<text x="198.2" y="99.6">R3</text>
<text x="198.2" y="101.5">6K8</text>
<text x="226.1" y="98.2" transform="rotate(-90 226.1 98.2)">Arduino Uno</text>
<text x="93.3" y="115.1">J6</text>
<text x="228.4" y="115.4">J4</text>
<text x="228.4" y="117.3">61300811121</text>
<text x="254.8" y="115.4">J5</text>
<text x="254.8" y="117.3">61300611121</text>
<text x="83.9" y="121.8">C2</text>
<text x="93.3" y="121.4">S1G2</text>
<text x="80.2" y="127">100nF/50V</text>
<text x="81.2" y="129">U3</text>
<text x="81.2" y="131">DS1307Z+</text>
<text x="100.3" y="130.4" transform="rotate(-90 100.3 130.4)">R4</text>
<text x="102.3" y="131.4" transform="rotate(-90 102.3 131.4)">10K</text>
<text x="104.2" y="130.4" transform="rotate(-90 104.2 130.4)">R13</text>
<text x="106.2" y="131.4" transform="rotate(-90 106.2 131.4)">10K</text>
<text x="108.1" y="130.4" transform="rotate(-90 108.1 130.4)">R14</text>
<text x="110.1" y="131.4" transform="rotate(-90 110.1 131.4)">10K</text>
<text x="130" y="128.8">R5</text>
<text x="130" y="130.8">10K</text>
<text x="152.4" y="129">LED1</text>
<text x="152.4" y="131">500-LED-RGB-SMD-3528(Aliexpress)</text>
<text x="70.5" y="133.9">Q1</text>
<text x="134.6" y="138.2">S1</text>
<text x="64.6" y="144.6">AB38T-32.768KHZ</text>
<text x="134.6" y="145.2">TL1105F160Q</text>
<text x="134.6" y="147.9">S2</text>
<text x="171.5" y="145" transform="rotate(-90 171.5 145)">LED2</text>
<text x="179.3" y="145" transform="rotate(-90 179.3 145)">LED3</text>
<text x="187.1" y="145" transform="rotate(-90 187.1 145)">LED4</text>
<text x="134.6" y="154.9">RACON12</text>
<text x="153" y="151.8" transform="rotate(-90 153 151.8)">R7</text>
<text x="154.9" y="152.8" transform="rotate(-90 154.9 152.8)">330R</text>
<text x="156.9" y="151.8" transform="rotate(-90 156.9 151.8)">R8</text>
<text x="158.8" y="152.8" transform="rotate(-90 158.8 152.8)">330R</text>
<text x="160.8" y="151.8" transform="rotate(-90 160.8 151.8)">R9</text>
<text x="162.7" y="152.8" transform="rotate(-90 162.7 152.8)">330R</text>
<text x="172.5" y="151.8" transform="rotate(-90 172.5 151.8)">R10</text>
<text x="174.4" y="152.8" transform="rotate(-90 174.4 152.8)">330R</text>
<text x="176.4" y="150.8" transform="rotate(-90 176.4 150.8)">LTST-C230KGKT</text>
<text x="180.3" y="151.8" transform="rotate(-90 180.3 151.8)">R11</text>
<text x="182.2" y="152.8" transform="rotate(-90 182.2 152.8)">330R</text>
<text x="184.2" y="150.8" transform="rotate(-90 184.2 150.8)">LTST-C230KRKT</text>
<text x="188.1" y="151.8" transform="rotate(-90 188.1 151.8)">R12</text>
<text x="190" y="152.8" transform="rotate(-90 190 152.8)">330R</text>
<text x="192" y="150.8" transform="rotate(-90 192 150.8)">LTST-C230KSKT</text>
<text x="51" y="158.3">BAT1</text>
<text x="51" y="160.2">BC501SM</text>
<text x="71" y="158.1">BAT2</text>
<text x="71" y="160">BK-885</text>
<text x="79.2" y="158.1">R6</text>
<text x="79.2" y="160">0R</text>
<text x="130.3" y="156.1">C3</text>
<text x="130.3" y="158.1">100nF/50V</text>
<text x="237" y="166.8">Fid1</text>
<text x="247.8" y="166.8">Fid2</text>
<text x="258.5" y="166.8">Fid3</text>
<text x="235.3" y="176.8">Fiducial Mark 1mm</text>
<text x="245" y="178.7">Fiducial Mark 1mm</text>
<text x="256.8" y="176.8">Fiducial Mark 1mm</text>
<text x="187.5" y="183.6">Martin Malý &amp; Štěpán Bechynský</text>
<text x="187.5" y="185.6">Zbyněk Kos &amp; Tomáš Rykl</text>
<text x="273.3" y="183.6">CZ.NIC, z.s.p.o.</text>
<text x="273.3" y="185.6">Milešovská 5</text>
<text x="187.5" y="187.5">Miroslav Waldecker</text>
<text x="187.5" y="189.5">*</text>
<text x="187.5" y="191.4">*</text>
<text x="214.8" y="191.4">1</text>
<text x="226.5" y="189.5">CZ17NIC010000-1</text>
<text x="226.5" y="191.4">1</text>
<text x="244.1" y="191.4">*</text>
<text x="255.7" y="191.4">*</text>
<text x="273.3" y="187.5">130 00 Praha 3</text>
<text x="185.5" y="193.4">http://www.nic.cz</text>
</g>
</svg>
